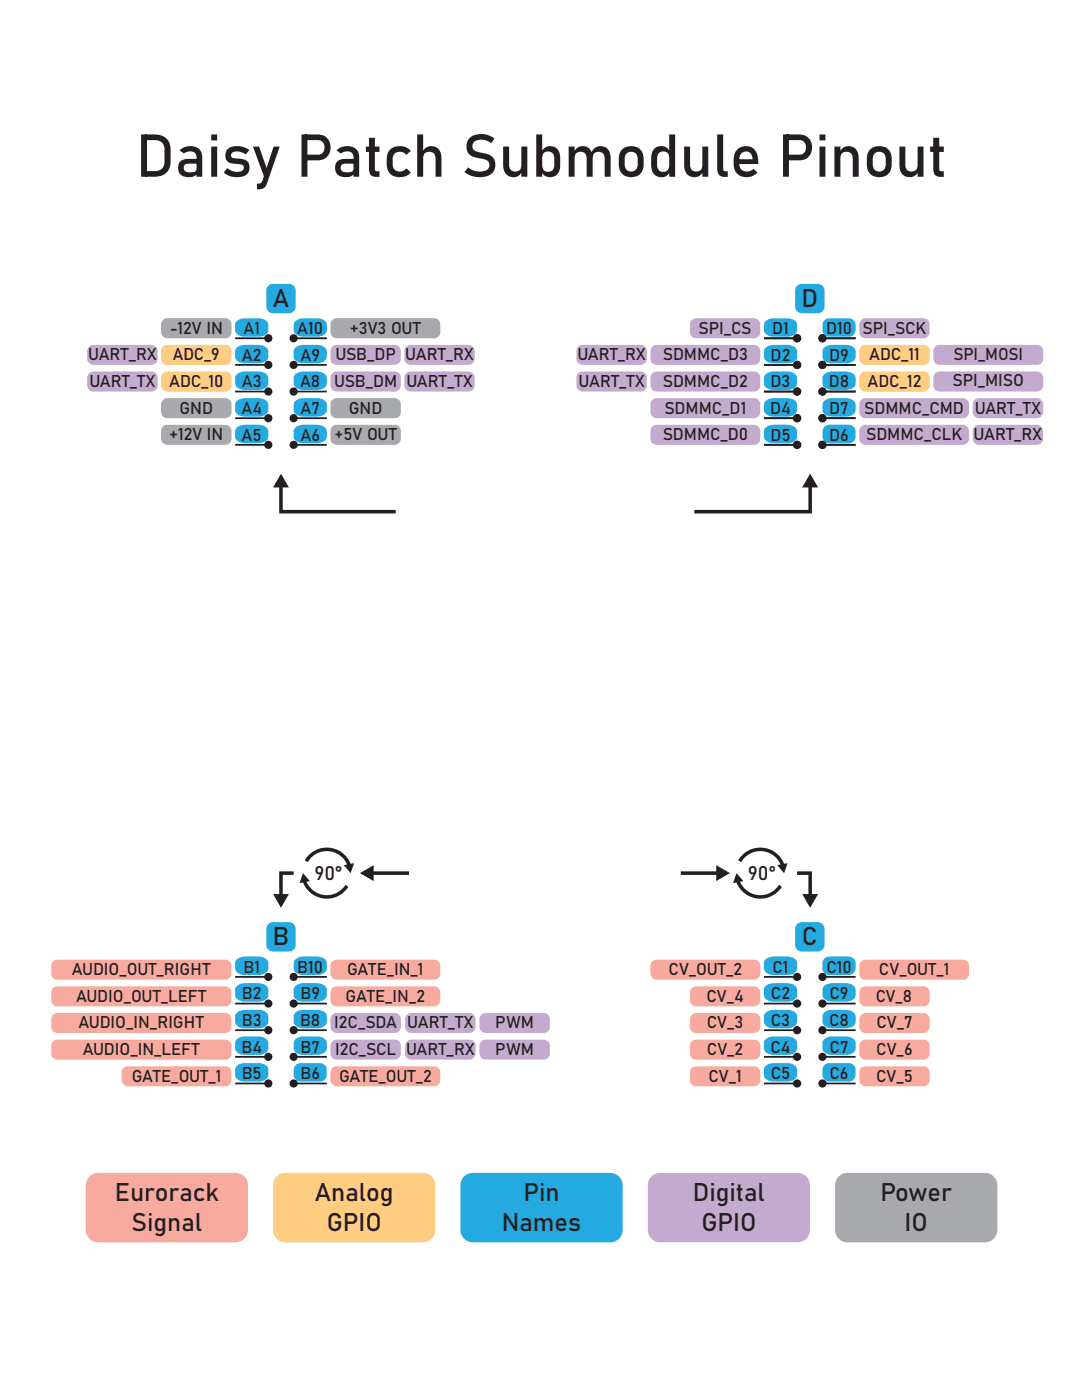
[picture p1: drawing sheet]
<svg xmlns="http://www.w3.org/2000/svg" width="216mm" height="279mm" viewBox="0 0 216 279" stroke-linecap="round" stroke-linejoin="round" font-family="sans-serif">
<!-- layer: Layer 1 -->
<path d="M24.8 213l.7-.2h19.5a1.23 1.23 0 0 1 1.2 1.2v1.6a1.23 1.23 0 0 1-1.2 1.2h-19.5a1.23 1.23 0 0 1-1.2-1.2v-2z" fill="#f8aa9f"/>
<g fill="#24aae1">
<path d="M58.9 191.5a2.28 2.28 0 0 1 1.7-.6h2.7a1.73 1.73 0 0 1 1.9 1.3v1.1a1.73 1.73 0 0 1-1.9 1.3h-2.7a1.73 1.73 0 0 1-2-1.3v-1.1z"/>
<path d="M58.9 85.4a2.29 2.29 0 0 1 1.6-.6h2.8a1.73 1.73 0 0 1 1.9 1.3v1.1a1.73 1.73 0 0 1-1.9 1.3h-2.8a1.73 1.73 0 0 1-1.9-1.3v-1.1z"/>
<path d="M58.9 80.1a2.29 2.29 0 0 1 1.6-.6h2.8a1.73 1.73 0 0 1 1.9 1.2v1.2a1.73 1.73 0 0 1-1.9 1.2h-2.8a1.73 1.73 0 0 1-1.9-1.2v-1.2z"/>
<path d="M58.9 74.8a2.29 2.29 0 0 1 1.6-.7h2.8a1.73 1.73 0 0 1 1.9 1.3v1.1a1.73 1.73 0 0 1-1.9 1.3h-2.8a1.73 1.73 0 0 1-1.9-1.3v-1.1z"/>
<path d="M58.9 69.5a2.29 2.29 0 0 1 1.6-.7h2.8a1.73 1.73 0 0 1 1.9 1.3v1.1a1.73 1.73 0 0 1-1.9 1.3h-2.8a1.73 1.73 0 0 1-1.9-1.3v-1.1z"/>
<path d="M58.9 64.1a2.28 2.28 0 0 1 1.6-.6h2.8a1.73 1.73 0 0 1 1.9 1.3v1.1a1.73 1.73 0 0 1-1.9 1.3h-2.8a1.73 1.73 0 0 1-1.9-1.3v-1.1z"/>
<path d="M47.2 85.4a2.29 2.29 0 0 1 1.7-.6h2.7a1.73 1.73 0 0 1 1.9 1.3v1.1a1.73 1.73 0 0 1-1.9 1.3h-2.7a1.73 1.73 0 0 1-2-1.3v-1.1z"/>
<path d="M47.2 80.1a2.29 2.29 0 0 1 1.7-.6h2.7a1.73 1.73 0 0 1 1.9 1.2v1.2a1.73 1.73 0 0 1-1.9 1.2h-2.7a1.73 1.73 0 0 1-2-1.2v-1.2z"/>
<path d="M47.2 74.8a2.29 2.29 0 0 1 1.7-.7h2.7a1.73 1.73 0 0 1 1.9 1.3v1.1a1.73 1.73 0 0 1-1.9 1.3h-2.7a1.73 1.73 0 0 1-2-1.3v-1.1z"/>
<path d="M47.2 69.5a2.29 2.29 0 0 1 1.7-.7h2.7a1.73 1.73 0 0 1 1.9 1.3v1.1a1.73 1.73 0 0 1-1.9 1.3h-2.7a1.73 1.73 0 0 1-2-1.3v-1.1z"/>
<path d="M47.2 64.1a2.29 2.29 0 0 1 1.7-.6h2.7a1.73 1.73 0 0 1 1.9 1.3v1.1a1.73 1.73 0 0 1-1.9 1.3h-2.7a1.73 1.73 0 0 1-2-1.3v-1.1z"/>
<path d="M53.7 56.9l.8-.3h3.2a1.35 1.35 0 0 1 1.3 1.4v3.2a1.35 1.35 0 0 1-1.3 1.3h-3.2a1.35 1.35 0 0 1-1.4-1.3v-3.2l.1-.4z"/>
<path d="M58.9 207.5a2.28 2.28 0 0 1 1.7-.7h2.7a1.73 1.73 0 0 1 1.9 1.3v1.1a1.73 1.73 0 0 1-1.9 1.3h-2.7a1.73 1.73 0 0 1-2-1.3v-1.1z"/>
<path d="M58.9 202.2a2.28 2.28 0 0 1 1.7-.7h2.7a1.73 1.73 0 0 1 1.9 1.3v1.1a1.73 1.73 0 0 1-1.9 1.3h-2.7a1.73 1.73 0 0 1-2-1.3v-1.1z"/>
<path d="M58.9 196.9a2.28 2.28 0 0 1 1.7-.7h2.7a1.73 1.73 0 0 1 1.9 1.3v1.1a1.73 1.73 0 0 1-1.9 1.3h-2.7a1.73 1.73 0 0 1-2-1.3v-1.1z"/>
<path d="M59.1 212.4l.8-.2h4a1.35 1.35 0 0 1 1.3 1.3 1.83 1.83 0 0 1-.9 2.3h-4.4a1.35 1.35 0 0 1-1.3-1.3 1.96 1.96 0 0 1 .5-2.1z"/>
<path d="M47.2 212.8a2.29 2.29 0 0 1 1.7-.6h2.7a1.73 1.73 0 0 1 1.9 1.2v1.2a1.73 1.73 0 0 1-1.9 1.2h-2.7a1.73 1.73 0 0 1-2-1.2v-1.2z"/>
<path d="M47.2 207.5a2.29 2.29 0 0 1 1.7-.7h2.7a1.73 1.73 0 0 1 1.9 1.3v1.1a1.73 1.73 0 0 1-1.9 1.3h-2.7a1.73 1.73 0 0 1-2-1.3v-1.1z"/>
<path d="M47.2 202.2a2.29 2.29 0 0 1 1.7-.7h2.7a1.73 1.73 0 0 1 1.9 1.3v1.1a1.73 1.73 0 0 1-1.9 1.3h-2.7a1.73 1.73 0 0 1-2-1.3v-1.1z"/>
<path d="M47.2 196.9a2.29 2.29 0 0 1 1.7-.7h2.7a1.73 1.73 0 0 1 1.9 1.3v1.1a1.73 1.73 0 0 1-1.9 1.3h-2.7a1.73 1.73 0 0 1-2-1.3v-1.1z"/>
<path d="M47.2 191.5a2.29 2.29 0 0 1 1.7-.6h2.7a1.73 1.73 0 0 1 1.9 1.3v1.1a1.73 1.73 0 0 1-1.9 1.3h-2.7a1.73 1.73 0 0 1-2-1.3v-1.1z"/>
<path d="M53.7 184.3l.8-.3h3.2a1.35 1.35 0 0 1 1.3 1.4v3.2a1.35 1.35 0 0 1-1.3 1.3h-3.2a1.35 1.35 0 0 1-1.4-1.3v-3.2l.1-.4z"/>
</g>
<g fill="#231f20">
<circle cx="53.5" cy="67.5" r=".82"/>
<circle cx="58.6" cy="67.5" r=".82"/>
<circle cx="53.5" cy="88.8" r=".82"/>
<circle cx="58.6" cy="88.8" r=".82"/>
<circle cx="53.5" cy="72.8" r=".82"/>
<circle cx="58.6" cy="72.8" r=".82"/>
<circle cx="53.5" cy="78.1" r=".82"/>
<circle cx="58.6" cy="78.1" r=".82"/>
<circle cx="53.5" cy="83.5" r=".82"/>
<circle cx="58.6" cy="83.5" r=".82"/>
</g>
<g fill="#24aae1">
<path d="M164.4 207.5a2.28 2.28 0 0 1 1.7-.7h2.7a1.73 1.73 0 0 1 1.9 1.3v1.1a1.73 1.73 0 0 1-1.9 1.3h-2.7a1.73 1.73 0 0 1-2-1.3v-1.1z"/>
<path d="M164.4 202.2a2.28 2.28 0 0 1 1.7-.7h2.7a1.73 1.73 0 0 1 1.9 1.3v1.1a1.73 1.73 0 0 1-1.9 1.3h-2.7a1.73 1.73 0 0 1-2-1.3v-1.1z"/>
<path d="M164.4 196.9a2.28 2.28 0 0 1 1.7-.7h2.7a1.73 1.73 0 0 1 1.9 1.3v1.1a1.73 1.73 0 0 1-1.9 1.3h-2.7a1.73 1.73 0 0 1-2-1.3v-1.1z"/>
<path d="M164.7 212.4l.8-.2h3.9a1.35 1.35 0 0 1 1.3 1.3 1.83 1.83 0 0 1-.9 2.3h-4.3a1.35 1.35 0 0 1-1.4-1.3 1.96 1.96 0 0 1 .6-2.1z"/>
<path d="M152.7 212.8a2.29 2.29 0 0 1 1.7-.6h2.7a1.73 1.73 0 0 1 2 1.2v1.2a1.73 1.73 0 0 1-2 1.2h-2.7a1.73 1.73 0 0 1-2-1.2v-1.2z"/>
<path d="M152.7 207.5a2.29 2.29 0 0 1 1.7-.7h2.7a1.73 1.73 0 0 1 2 1.3v1.1a1.73 1.73 0 0 1-2 1.3h-2.7a1.73 1.73 0 0 1-2-1.3v-1.1z"/>
<path d="M152.7 202.2a2.29 2.29 0 0 1 1.7-.7h2.7a1.73 1.73 0 0 1 2 1.3v1.1a1.73 1.73 0 0 1-2 1.3h-2.7a1.73 1.73 0 0 1-2-1.3v-1.1z"/>
<path d="M152.7 196.9a2.29 2.29 0 0 1 1.7-.7h2.7a1.73 1.73 0 0 1 2 1.3v1.1a1.73 1.73 0 0 1-2 1.3h-2.7a1.73 1.73 0 0 1-2-1.3v-1.1z"/>
<path d="M152.7 191.5a2.29 2.29 0 0 1 1.7-.6h2.7a1.73 1.73 0 0 1 2 1.3v1.1a1.73 1.73 0 0 1-2 1.3h-2.7a1.73 1.73 0 0 1-2-1.3v-1.1z"/>
<path d="M164.4 191.5l.6-.5 .5-.1h3.9a1.35 1.35 0 0 1 1.3 1.3 1.83 1.83 0 0 1-.9 2.3l-4.3 .1a1.35 1.35 0 0 1-1.4-1.4v-1z"/>
<path d="M159.2 184.3l.8-.3h3.2a1.35 1.35 0 0 1 1.3 1.4v3.2a1.35 1.35 0 0 1-1.3 1.3h-3.2a1.35 1.35 0 0 1-1.3-1.3v-3.2v-.4z"/>
</g>
<g fill="#231f20" stroke="#231f20" stroke-width=".35">
<path d="M46.9 67.5h6.6z"/>
<path d="M46.9 72.8h6.6z"/>
<path d="M46.9 78.1h6.6z"/>
<path d="M46.9 83.5h6.6z"/>
<path d="M46.9 88.8h6.6z"/>
<path d="M58.6 67.5h6.6z"/>
<path d="M58.6 72.8h6.6z"/>
<path d="M58.6 78.1h6.6z"/>
<path d="M58.6 83.5h6.6z"/>
<path d="M58.6 88.8h6.6z"/>
</g>
<g fill="#231f20">
<circle cx="159.1" cy="67.5" r=".82"/>
<circle cx="164.1" cy="67.5" r=".82"/>
<circle cx="159.1" cy="88.8" r=".82"/>
<circle cx="164.1" cy="88.8" r=".82"/>
<circle cx="159.1" cy="72.8" r=".82"/>
<circle cx="164.1" cy="72.8" r=".82"/>
<circle cx="159.1" cy="78.1" r=".82"/>
<circle cx="164.1" cy="78.1" r=".82"/>
<circle cx="159.1" cy="83.5" r=".82"/>
<circle cx="164.1" cy="83.5" r=".82"/>
</g>
<g fill="#231f20" stroke="#231f20" stroke-width=".35">
<path d="M152.4 67.5h6.7z"/>
<path d="M152.4 72.8h6.7z"/>
<path d="M152.4 78.1h6.7z"/>
<path d="M152.4 83.5h6.7z"/>
<path d="M152.4 88.8h6.7z"/>
<path d="M164.1 67.5h6.6z"/>
<path d="M164.1 72.8h6.6z"/>
<path d="M164.1 78.1h6.6z"/>
<path d="M164.1 83.5h6.6z"/>
<path d="M164.1 88.8h6.6z"/>
</g>
<g fill="#231f20">
<circle cx="159.1" cy="67.5" r=".82"/>
<circle cx="164.1" cy="67.5" r=".82"/>
<circle cx="159.1" cy="88.8" r=".82"/>
<circle cx="164.1" cy="88.8" r=".82"/>
<circle cx="159.1" cy="72.8" r=".82"/>
<circle cx="164.1" cy="72.8" r=".82"/>
<circle cx="159.1" cy="78.1" r=".82"/>
<circle cx="164.1" cy="78.1" r=".82"/>
<circle cx="159.1" cy="83.5" r=".82"/>
<circle cx="164.1" cy="83.5" r=".82"/>
</g>
<g fill="#24aae1">
<path d="M164.4 80.1a2.28 2.28 0 0 1 1.7-.6h2.7a1.73 1.73 0 0 1 1.9 1.2v1.2a1.73 1.73 0 0 1-1.9 1.2h-2.7a1.73 1.73 0 0 1-2-1.2v-1.2z"/>
<path d="M164.4 74.8a2.28 2.28 0 0 1 1.7-.7h2.7a1.73 1.73 0 0 1 1.9 1.3v1.1a1.73 1.73 0 0 1-1.9 1.3h-2.7a1.73 1.73 0 0 1-2-1.3v-1.1z"/>
<path d="M164.4 69.5a2.28 2.28 0 0 1 1.7-.7h2.7a1.73 1.73 0 0 1 1.9 1.3v1.1a1.73 1.73 0 0 1-1.9 1.3h-2.7a1.73 1.73 0 0 1-2-1.3v-1.1z"/>
<path d="M164.7 85l.8-.2h3.9a1.35 1.35 0 0 1 1.3 1.3 1.83 1.83 0 0 1-.9 2.3l-4.3 .1a1.35 1.35 0 0 1-1.4-1.4 1.96 1.96 0 0 1 .6-2.1z"/>
<path d="M152.7 85.4a2.29 2.29 0 0 1 1.7-.6h2.7a1.73 1.73 0 0 1 2 1.3v1.1a1.73 1.73 0 0 1-2 1.3h-2.7a1.73 1.73 0 0 1-2-1.3v-1.1z"/>
<path d="M152.7 80.1a2.29 2.29 0 0 1 1.7-.6h2.7a1.73 1.73 0 0 1 2 1.2v1.2a1.73 1.73 0 0 1-2 1.2h-2.7a1.73 1.73 0 0 1-2-1.2v-1.2z"/>
<path d="M152.7 74.8a2.29 2.29 0 0 1 1.7-.7h2.7a1.73 1.73 0 0 1 2 1.3v1.1a1.73 1.73 0 0 1-2 1.3h-2.7a1.73 1.73 0 0 1-2-1.3v-1.1z"/>
<path d="M152.7 69.5a2.29 2.29 0 0 1 1.7-.7h2.7a1.73 1.73 0 0 1 2 1.3v1.1a1.73 1.73 0 0 1-2 1.3h-2.7a1.73 1.73 0 0 1-2-1.3v-1.1z"/>
<path d="M152.7 64.1a2.29 2.29 0 0 1 1.7-.6h2.7a1.73 1.73 0 0 1 2 1.3v1.1a1.73 1.73 0 0 1-2 1.3h-2.7a1.73 1.73 0 0 1-2-1.3v-1.1z"/>
<path d="M164.4 64.1l.6-.5 .5-.1h3.9a1.35 1.35 0 0 1 1.3 1.4 1.83 1.83 0 0 1-.9 2.2l-4.3 .1a1.35 1.35 0 0 1-1.4-1.3v-1z"/>
<path d="M159.2 56.9l.8-.3h3.2a1.35 1.35 0 0 1 1.3 1.4v3.2a1.35 1.35 0 0 1-1.3 1.3h-3.2a1.35 1.35 0 0 1-1.3-1.3v-3.2v-.4z"/>
</g>
<g fill="#231f20" stroke="#231f20" stroke-width=".35">
<path d="M152.4 67.5h6.7z"/>
<path d="M152.4 72.8h6.7z"/>
<path d="M152.4 78.1h6.7z"/>
<path d="M152.4 83.5h6.7z"/>
<path d="M152.4 88.8h6.7z"/>
<path d="M164.1 67.5h6.6z"/>
<path d="M164.1 72.8h6.6z"/>
<path d="M164.1 78.1h6.6z"/>
<path d="M164.1 83.5h6.6z"/>
<path d="M164.1 88.8h6.6z"/>
</g>
<g fill="#231f20">
<circle cx="53.5" cy="195" r=".82"/>
<circle cx="58.6" cy="195" r=".82"/>
<circle cx="53.5" cy="216.2" r=".82"/>
<circle cx="58.6" cy="216.2" r=".82"/>
<circle cx="53.5" cy="200.3" r=".82"/>
<circle cx="58.6" cy="200.3" r=".82"/>
<circle cx="53.5" cy="205.6" r=".82"/>
<circle cx="58.6" cy="205.6" r=".82"/>
<circle cx="53.5" cy="210.9" r=".82"/>
<circle cx="58.6" cy="210.9" r=".82"/>
</g>
<g fill="#231f20" stroke="#231f20" stroke-width=".35">
<path d="M46.9 195h6.6z"/>
<path d="M46.9 200.3h6.6z"/>
<path d="M46.9 205.6h6.6z"/>
<path d="M46.9 210.9h6.6z"/>
<path d="M46.9 216.2h6.6z"/>
<path d="M58.6 195h6.6z"/>
<path d="M58.6 200.3h6.6z"/>
<path d="M58.6 205.6h6.6z"/>
<path d="M58.6 210.9h6.6z"/>
<path d="M58.6 216.2h6.6z"/>
</g>
<g fill="#231f20">
<circle cx="159.1" cy="195" r=".82"/>
<circle cx="164.1" cy="195" r=".82"/>
<circle cx="159.1" cy="216.2" r=".82"/>
<circle cx="164.1" cy="216.2" r=".82"/>
<circle cx="159.1" cy="200.3" r=".82"/>
<circle cx="164.1" cy="200.3" r=".82"/>
<circle cx="159.1" cy="205.6" r=".82"/>
<circle cx="164.1" cy="205.6" r=".82"/>
<circle cx="159.1" cy="210.9" r=".82"/>
<circle cx="164.1" cy="210.9" r=".82"/>
</g>
<g fill="#231f20" stroke="#231f20" stroke-width=".35">
<path d="M152.4 195h6.7z"/>
<path d="M152.4 200.3h6.7z"/>
<path d="M152.4 205.6h6.7z"/>
<path d="M152.4 210.9h6.7z"/>
<path d="M152.4 216.2h6.7z"/>
<path d="M164.1 195h6.6z"/>
<path d="M164.1 200.3h6.6z"/>
<path d="M164.1 205.6h6.6z"/>
<path d="M164.1 210.9h6.6z"/>
<path d="M164.1 216.2h6.6z"/>
</g>
<path d="M61.1 171.9a4.8 4.8 0 0 1 4.6-2.4 4.8 4.8 0 0 1 4 3.3" fill="none" stroke="#231f20" stroke-width=".71" stroke-linecap="butt"/>
<path d="M68.6 172.7l2.1-.4-.7 2z" fill="#231f20"/>
<path d="M60.7 175.8a4.8 4.8 0 0 0 3.9 3.2 4.8 4.8 0 0 0 4.6-2.2" fill="none" stroke="#231f20" stroke-width=".71" stroke-linecap="butt"/>
<path d="M60.5 174.3l1.3 1.6-2 .3z" fill="#231f20"/>
<path d="M58.6 174.3h-2.5v4.6" fill="none" stroke="#231f20" stroke-width=".71" stroke-linecap="butt"/>
<path d="M54.5 178.4h3.1l-1.5 2.8z" fill="#231f20"/>
<path d="M147.6 171.9a4.8 4.8 0 0 1 4.6-2.4 4.8 4.8 0 0 1 4 3.3" fill="none" stroke="#231f20" stroke-width=".71" stroke-linecap="butt"/>
<path d="M155.1 172.7l2.1-.4-.7 2z" fill="#231f20"/>
<path d="M147.2 175.8a4.8 4.8 0 0 0 3.9 3.2 4.8 4.8 0 0 0 4.6-2.2" fill="none" stroke="#231f20" stroke-width=".71" stroke-linecap="butt"/>
<path d="M147 174.3l1.3 1.6-2 .3z" fill="#231f20"/>
<path d="M159.1 174.3h2.6v4.6" fill="none" stroke="#231f20" stroke-width=".71" stroke-linecap="butt"/>
<path d="M160.1 178.4h3.1l-1.5 2.8z" fill="#231f20"/>
<path d="M56.1 96.8v5.3h22.9" fill="none" stroke="#231f20" stroke-width=".71" stroke-linecap="butt"/>
<path d="M56.1 94.5l1.5 2.8h-3.1z" fill="#231f20"/>
<path d="M161.7 96.8v5.3h-23.1" fill="none" stroke="#231f20" stroke-width=".71" stroke-linecap="butt"/>
<path d="M161.7 94.5l1.5 2.8h-3.1z" fill="#231f20"/>
<path d="M32.4 64l.6-.4 .4-.1h11.6a1.23 1.23 0 0 1 1.2 1.2v1.6a1.23 1.23 0 0 1-1.2 1.2h-11.6a1.23 1.23 0 0 1-1.3-1.2v-1.6z" fill="#a8a9ad"/>
<g fill="#c5aad0">
<path d="M17.6 69.3l.6-.4 .4-.1h11.6a1.23 1.23 0 0 1 1.3 1.3v1.5a1.23 1.23 0 0 1-1.3 1.2h-11.6a1.23 1.23 0 0 1-1.2-1.2v-1.5z"/>
<path d="M17.6 74.6l.6-.4 .4-.1h11.6a1.23 1.23 0 0 1 1.3 1.3v1.5a1.23 1.23 0 0 1-1.3 1.2h-11.6a1.23 1.23 0 0 1-1.2-1.2v-1.5z"/>
</g>
<g fill="#a8a9ad">
<path d="M32.4 80l.6-.5h.4h11.6a1.23 1.23 0 0 1 1.2 1.2v1.5a1.23 1.23 0 0 1-1.2 1.3h-11.6a1.23 1.23 0 0 1-1.3-1.3v-1.5z"/>
<path d="M32.4 85.3l.6-.5h.4h11.6a1.23 1.23 0 0 1 1.2 1.2v1.5a1.23 1.23 0 0 1-1.2 1.3h-11.6a1.23 1.23 0 0 1-1.3-1.3v-1.5z"/>
<path d="M66.4 63.7l.8-.2h19.4a1.23 1.23 0 0 1 1.3 1.2v1.6a1.23 1.23 0 0 1-1.3 1.2h-19.4a1.23 1.23 0 0 1-1.3-1.2l.1-1.9z"/>
</g>
<g fill="#c5aad0">
<path d="M66.2 69.3l.6-.4 .4-.1h11.6a1.23 1.23 0 0 1 1.2 1.3v1.5a1.23 1.23 0 0 1-1.2 1.2h-11.6a1.23 1.23 0 0 1-1.3-1.2v-1.5z"/>
<path d="M66.2 74.6l.6-.4 .4-.1h11.6a1.23 1.23 0 0 1 1.2 1.3v1.5a1.23 1.23 0 0 1-1.2 1.2h-11.6a1.23 1.23 0 0 1-1.3-1.2v-1.5z"/>
</g>
<g fill="#a8a9ad">
<path d="M66.2 80l.6-.5h.4h11.6a1.23 1.23 0 0 1 1.2 1.2v1.5a1.23 1.23 0 0 1-1.2 1.3h-11.6a1.23 1.23 0 0 1-1.3-1.3v-1.5z"/>
<path d="M66.2 85.3l.6-.5h.4h11.6a1.23 1.23 0 0 1 1.2 1.2v1.5a1.23 1.23 0 0 1-1.2 1.3h-11.6a1.23 1.23 0 0 1-1.3-1.3v-1.5z"/>
</g>
<g fill="#fecd82">
<path d="M32.4 69.3l.6-.4 .4-.1h11.6a1.23 1.23 0 0 1 1.2 1.3v1.5a1.23 1.23 0 0 1-1.2 1.2h-11.6a1.23 1.23 0 0 1-1.3-1.2v-1.5z"/>
<path d="M32.4 74.6l.6-.4 .4-.1h11.6a1.23 1.23 0 0 1 1.2 1.3v1.5a1.23 1.23 0 0 1-1.2 1.2h-11.6a1.23 1.23 0 0 1-1.3-1.2v-1.5z"/>
</g>
<g fill="#c5aad0">
<path d="M80.9 69.3l.6-.4 .4-.1h11.6a1.23 1.23 0 0 1 1.2 1.3v1.5a1.23 1.23 0 0 1-1.2 1.2h-11.6a1.23 1.23 0 0 1-1.2-1.2v-1.5z"/>
<path d="M80.9 74.6l.6-.4 .4-.1h11.6a1.23 1.23 0 0 1 1.2 1.3v1.5a1.23 1.23 0 0 1-1.2 1.2h-11.6a1.23 1.23 0 0 1-1.2-1.2v-1.5z"/>
<path d="M171.7 85.3l.6-.5h.4h19.4a1.23 1.23 0 0 1 1.3 1.2v1.5a1.23 1.23 0 0 1-1.3 1.3h-19.4a1.23 1.23 0 0 1-1.2-1.3v-1.5z"/>
<path d="M137.9 64l.6-.4 .4-.1h11.6a1.23 1.23 0 0 1 1.2 1.2v1.6a1.23 1.23 0 0 1-1.2 1.2h-11.6a1.23 1.23 0 0 1-1.2-1.2v-1.6z"/>
<path d="M130 69.3l.6-.4 .4-.1h19.5a1.23 1.23 0 0 1 1.2 1.3v1.5a1.23 1.23 0 0 1-1.2 1.2h-19.5a1.23 1.23 0 0 1-1.2-1.2v-1.5z"/>
<path d="M130 74.6l.6-.4 .4-.1h19.5a1.23 1.23 0 0 1 1.2 1.3v1.5a1.23 1.23 0 0 1-1.2 1.2h-19.5a1.23 1.23 0 0 1-1.2-1.2v-1.5z"/>
<path d="M130 80l.6-.5h.4h19.5a1.23 1.23 0 0 1 1.2 1.2v1.5a1.23 1.23 0 0 1-1.2 1.3h-19.5a1.23 1.23 0 0 1-1.2-1.3v-1.5z"/>
<path d="M130 85.3l.6-.5h.4h19.5a1.23 1.23 0 0 1 1.2 1.2v1.5a1.23 1.23 0 0 1-1.2 1.3h-19.5a1.23 1.23 0 0 1-1.2-1.3v-1.5z"/>
<path d="M171.7 64l.6-.4 .4-.1h11.6a1.23 1.23 0 0 1 1.2 1.2v1.6a1.23 1.23 0 0 1-1.2 1.2h-11.6a1.23 1.23 0 0 1-1.2-1.2v-1.6z"/>
<path d="M186.5 69.3l.6-.4 .4-.1h19.4a1.23 1.23 0 0 1 1.3 1.3v1.5a1.23 1.23 0 0 1-1.3 1.2h-19.4a1.23 1.23 0 0 1-1.3-1.2v-1.5z"/>
<path d="M186.5 74.6l.6-.4 .4-.1h19.4a1.23 1.23 0 0 1 1.3 1.3v1.5a1.23 1.23 0 0 1-1.3 1.2h-19.4a1.23 1.23 0 0 1-1.3-1.2v-1.5z"/>
<path d="M171.7 80l.6-.5h.4h19.4a1.23 1.23 0 0 1 1.3 1.2v1.5a1.23 1.23 0 0 1-1.3 1.3h-19.4a1.23 1.23 0 0 1-1.2-1.3v-1.5z"/>
<path d="M115.3 69.3l.6-.4 .4-.1h11.5a1.23 1.23 0 0 1 1.3 1.3v1.5a1.23 1.23 0 0 1-1.3 1.2h-11.5a1.23 1.23 0 0 1-1.3-1.2v-1.5z"/>
<path d="M115.3 74.6l.6-.4 .4-.1h11.5a1.23 1.23 0 0 1 1.3 1.3v1.5a1.23 1.23 0 0 1-1.3 1.2h-11.5a1.23 1.23 0 0 1-1.3-1.2v-1.5z"/>
</g>
<g fill="#fecd82">
<path d="M171.7 69.3l.6-.4 .4-.1h11.6a1.23 1.23 0 0 1 1.2 1.3v1.5a1.23 1.23 0 0 1-1.2 1.2h-11.6a1.23 1.23 0 0 1-1.2-1.2v-1.5z"/>
<path d="M171.7 74.6l.6-.4 .4-.1h11.6a1.23 1.23 0 0 1 1.2 1.3v1.5a1.23 1.23 0 0 1-1.2 1.2h-11.6a1.23 1.23 0 0 1-1.2-1.2v-1.5z"/>
</g>
<g fill="#c5aad0">
<path d="M194.3 80l.6-.5h.4h11.6a1.23 1.23 0 0 1 1.2 1.2v1.5a1.23 1.23 0 0 1-1.2 1.3h-11.6a1.23 1.23 0 0 1-1.2-1.3v-1.5z"/>
<path d="M194.3 85.3l.6-.5h.4h11.6a1.23 1.23 0 0 1 1.2 1.2v1.5a1.23 1.23 0 0 1-1.2 1.3h-11.6a1.23 1.23 0 0 1-1.2-1.3v-1.5z"/>
<path d="M66.2 208l.6-.5h.4h11.6a1.23 1.23 0 0 1 1.2 1.2v1.5a1.23 1.23 0 0 1-1.2 1.3h-11.6a1.23 1.23 0 0 1-1.3-1.3v-1.5z"/>
<path d="M66.2 202.7l.6-.5h.4h11.6a1.23 1.23 0 0 1 1.2 1.2v1.5a1.23 1.23 0 0 1-1.2 1.3h-11.6a1.23 1.23 0 0 1-1.3-1.3v-1.5z"/>
</g>
<g fill="#f8aa9f">
<path d="M10.7 191.8l.7-.3h33.6a1.23 1.23 0 0 1 1.2 1.3v1.5a1.23 1.23 0 0 1-1.2 1.2h-33.6a1.23 1.23 0 0 1-1.2-1.2l.1-1.9z"/>
<path d="M10.7 197.1l.7-.3h33.6a1.23 1.23 0 0 1 1.2 1.3v1.5a1.23 1.23 0 0 1-1.2 1.2h-33.6a1.23 1.23 0 0 1-1.2-1.2l.1-1.9z"/>
<path d="M10.7 202.4l.7-.2h33.6a1.23 1.23 0 0 1 1.2 1.2v1.5a1.23 1.23 0 0 1-1.2 1.3h-33.6a1.23 1.23 0 0 1-1.2-1.3l.1-1.9z"/>
<path d="M10.7 207.7l.7-.2h33.6a1.23 1.23 0 0 1 1.2 1.2v1.5a1.23 1.23 0 0 1-1.2 1.3h-33.6a1.23 1.23 0 0 1-1.2-1.3l.1-1.9z"/>
<path d="M66.4 191.8l.8-.3h19.4a1.23 1.23 0 0 1 1.3 1.3v1.5a1.23 1.23 0 0 1-1.3 1.2h-19.4a1.23 1.23 0 0 1-1.3-1.2l.1-1.9z"/>
<path d="M66.4 197.1l.8-.3h19.4a1.23 1.23 0 0 1 1.3 1.3v1.5a1.23 1.23 0 0 1-1.3 1.2h-19.4a1.23 1.23 0 0 1-1.3-1.2l.1-1.9z"/>
</g>
<g fill="#c5aad0">
<path d="M81.1 202.7l.6-.5h.4h11.6a1.23 1.23 0 0 1 1.2 1.2v1.5a1.23 1.23 0 0 1-1.2 1.3h-11.6a1.23 1.23 0 0 1-1.3-1.3v-1.5z"/>
<path d="M81.1 208l.6-.5h.4h11.6a1.23 1.23 0 0 1 1.2 1.2v1.5a1.23 1.23 0 0 1-1.2 1.3h-11.6a1.23 1.23 0 0 1-1.3-1.3v-1.5z"/>
</g>
<path d="M66.4 213l.8-.2h19.4a1.23 1.23 0 0 1 1.3 1.2v1.6a1.23 1.23 0 0 1-1.3 1.2h-19.4a1.23 1.23 0 0 1-1.3-1.2l.1-2z" fill="#f8aa9f"/>
<g fill="#c5aad0">
<path d="M95.9 202.7l.6-.5h.4h11.6a1.23 1.23 0 0 1 1.2 1.2v1.5a1.23 1.23 0 0 1-1.2 1.3h-11.6a1.23 1.23 0 0 1-1.2-1.3v-1.5z"/>
<path d="M95.9 208l.6-.5h.4h11.6a1.23 1.23 0 0 1 1.2 1.2v1.5a1.23 1.23 0 0 1-1.2 1.3h-11.6a1.23 1.23 0 0 1-1.2-1.3v-1.5z"/>
</g>
<g fill="#f8aa9f">
<path d="M171.7 213.3l.6-.4 .4-.1h11.6a1.23 1.23 0 0 1 1.2 1.2v1.6a1.23 1.23 0 0 1-1.2 1.2h-11.6a1.23 1.23 0 0 1-1.2-1.2v-1.6z"/>
<path d="M130 192l.6-.4 .4-.1h19.5a1.23 1.23 0 0 1 1.2 1.3v1.5a1.23 1.23 0 0 1-1.2 1.2h-19.5a1.23 1.23 0 0 1-1.2-1.2v-1.5z"/>
<path d="M138.2 197.1l.7-.3h11.6a1.23 1.23 0 0 1 1.2 1.3v1.5a1.23 1.23 0 0 1-1.2 1.2h-11.6a1.23 1.23 0 0 1-1.2-1.2v-1.9z"/>
<path d="M138.2 202.4l.7-.2h11.6a1.23 1.23 0 0 1 1.2 1.2v1.5a1.23 1.23 0 0 1-1.2 1.3h-11.6a1.23 1.23 0 0 1-1.2-1.3v-1.9z"/>
<path d="M138.2 207.7l.7-.2h11.6a1.23 1.23 0 0 1 1.2 1.2v1.5a1.23 1.23 0 0 1-1.2 1.3h-11.6a1.23 1.23 0 0 1-1.2-1.3v-1.9z"/>
<path d="M138.2 213l.7-.2h11.6a1.23 1.23 0 0 1 1.2 1.2v1.6a1.23 1.23 0 0 1-1.2 1.2h-11.6a1.23 1.23 0 0 1-1.2-1.2v-2z"/>
<path d="M172 191.8l.7-.3h19.4a1.23 1.23 0 0 1 1.3 1.3v1.5a1.23 1.23 0 0 1-1.3 1.2h-19.4a1.23 1.23 0 0 1-1.2-1.2v-1.9z"/>
<path d="M171.7 197.4l.6-.5 .4-.1h11.6a1.23 1.23 0 0 1 1.2 1.3v1.5a1.23 1.23 0 0 1-1.2 1.2h-11.6a1.23 1.23 0 0 1-1.2-1.2v-1.5z"/>
<path d="M171.7 202.7l.6-.5h.4h11.6a1.23 1.23 0 0 1 1.2 1.2v1.5a1.23 1.23 0 0 1-1.2 1.3h-11.6a1.23 1.23 0 0 1-1.2-1.3v-1.5z"/>
<path d="M171.7 208l.6-.5h.4h11.6a1.23 1.23 0 0 1 1.2 1.2v1.5a1.23 1.23 0 0 1-1.2 1.3h-11.6a1.23 1.23 0 0 1-1.2-1.3v-1.5z"/>
</g>
<path d="M74.1 174.3h7.5" fill="none" stroke="#231f20" stroke-width=".71" stroke-linecap="butt"/>
<path d="M71.8 174.3l2.8-1.6v3.1z" fill="#231f20"/>
<path d="M135.8 174.3h7.6" fill="none" stroke="#231f20" stroke-width=".71" stroke-linecap="butt"/>
<path d="M142.9 172.7l2.8 1.6-2.8 1.5z" fill="#231f20"/>
<path d="M17.7 235a2.46 2.46 0 0 1 1.9-.9h27.4a2.46 2.46 0 0 1 2.5 2.4v9a2.46 2.46 0 0 1-2.5 2.4h-27.4a2.46 2.46 0 0 1-2.5-2.4v-9l.1-.5z" fill="#f8aa9f"/>
<path d="M55 235a2.46 2.46 0 0 1 2-.9h27.4a2.46 2.46 0 0 1 2.5 2.4v9a2.46 2.46 0 0 1-2.5 2.4h-27.4a2.46 2.46 0 0 1-2.5-2.4v-9l.1-.5z" fill="#fecd82"/>
<path d="M130.2 234.6l1-.5h.5h27.5a2.46 2.46 0 0 1 2.4 2.4v9a2.46 2.46 0 0 1-2.4 2.4h-27.5a2.46 2.46 0 0 1-2.4-2.4v-9a2.46 2.46 0 0 1 .9-1.9z" fill="#c5aad0"/>
<path d="M167.6 234.6l.9-.5h.6h27.4a2.46 2.46 0 0 1 2.5 2.4v9a2.46 2.46 0 0 1-2.5 2.4h-27.4a2.46 2.46 0 0 1-2.5-2.4v-9a2.46 2.46 0 0 1 1-1.9z" fill="#a8a9ad"/>
<path d="M92.4 235a2.46 2.46 0 0 1 1.9-.9h27.5a2.46 2.46 0 0 1 2.4 2.4v9a2.46 2.46 0 0 1-2.4 2.4h-27.5a2.46 2.46 0 0 1-2.4-2.4v-9v-.5z" fill="#24aae1"/>
<text font-size="11.9" fill="#231f20" x="27.1" y="35.3">Daisy Patch Submodule Pinout</text>
<g font-size="5.1" fill="#231f20">
<text x="54.4" y="61.2">A</text>
<text x="159.9" y="61.2">D</text>
<text x="54.4" y="188.7">B</text>
<text x="160" y="188.7">C</text>
<text x="22.9" y="239.7">Eurorack</text>
<text x="62.8" y="239.7">Analog</text>
<text x="104.4" y="239.7">Pin</text>
<text x="138.2" y="239.7">Digital</text>
<text x="175.7" y="239.7">Power</text>
<text x="26.3" y="245.7">Signal</text>
<text x="65.2" y="245.7">GPIO</text>
<text x="100.1" y="245.7">Names</text>
<text x="140" y="245.7">GPIO</text>
<text x="180.5" y="245.7">IO</text>
</g>
<g font-size="3.9" fill="#231f20">
<text x="62.8" y="175.7">90°</text>
<text x="149.3" y="175.7">90°</text>
</g>
<g font-size="3.4" fill="#231f20">
<text x="17.6" y="71.9">UART_RX</text>
<text x="33.9" y="66.6">-12V IN</text>
<text x="34.5" y="71.9">ADC_9</text>
<text x="48.6" y="66.7">A1</text>
<text x="59.3" y="66.7">A10</text>
<text x="66.9" y="71.9">USB_DP UART_RX</text>
<text x="69.8" y="66.6">+3V3 OUT</text>
<text x="115.2" y="71.9">UART_RX</text>
<text x="132.3" y="71.9">SDMMC_D3</text>
<text x="139.4" y="66.6">SPI_CS</text>
<text x="154.1" y="66.7">D1</text>
<text x="164.8" y="66.7">D10 SPI_SCK</text>
<text x="173.4" y="71.9">ADC_11</text>
<text x="190.2" y="71.8">SPI_MOSI</text>
<text x="17.8" y="77.2">UART_TX</text>
<text x="33.7" y="77.2">ADC_10</text>
<text x="48.2" y="77.3">A3</text>
<text x="48.3" y="72">A2</text>
<text x="59.9" y="77.3">A8</text>
<text x="59.9" y="72">A9</text>
<text x="66.7" y="77.2">USB_DM UART_TX</text>
<text x="115.4" y="77.2">UART_TX</text>
<text x="132.3" y="77.2">SDMMC_D2</text>
<text x="153.8" y="77.3">D3</text>
<text x="153.8" y="72">D2</text>
<text x="165.4" y="77.3">D8</text>
<text x="165.5" y="72">D9</text>
<text x="173.1" y="77.2">ADC_12</text>
<text x="190.1" y="77.1">SPI_MISO</text>
<text x="35.8" y="82.6">GND</text>
<text x="48.2" y="82.6">A4</text>
<text x="60" y="82.6">A7</text>
<text x="69.6" y="82.6">GND</text>
<text x="132.6" y="82.6">SDMMC_D1</text>
<text x="153.7" y="82.6">D4</text>
<text x="165.5" y="82.6">D7</text>
<text x="172.5" y="82.6">SDMMC_CMD UART_TX</text>
<text x="33.8" y="87.9">+12V IN</text>
<text x="48.2" y="88">A5</text>
<text x="59.9" y="87.9">A6</text>
<text x="66.7" y="87.9">+5V OUT</text>
<text x="132.2" y="87.9">SDMMC_D0</text>
<text x="153.7" y="88">D5</text>
<text x="165.5" y="87.9">D6</text>
<text x="172.8" y="87.9">SDMMC_CLK UART_RX</text>
<text x="14.3" y="194.6">AUDIO_OUT_RIGHT</text>
<text x="48.6" y="194.1">B1</text>
<text x="59.3" y="194.1">B10</text>
<text x="69.3" y="194.6">GATE_IN_1</text>
<text x="133.4" y="194.6">CV_OUT_2</text>
<text x="154.1" y="194.1">C1</text>
<text x="164.9" y="194.1">C10</text>
<text x="175.4" y="194.6">CV_OUT_1</text>
<text x="15.2" y="199.9">AUDIO_OUT_LEFT</text>
<text x="48.3" y="199.5">B2</text>
<text x="60" y="199.5">B9</text>
<text x="69" y="199.9">GATE_IN_2</text>
<text x="141" y="199.9">CV_4</text>
<text x="153.8" y="199.5">C2</text>
<text x="165.5" y="199.5">C9</text>
<text x="174.7" y="199.9">CV_8</text>
<text x="15.7" y="205.3">AUDIO_IN_RIGHT</text>
<text x="48.3" y="204.8">B3</text>
<text x="59.9" y="204.8">B8</text>
<text x="66.7" y="205.3">I2C_SDA UART_TX</text>
<text x="98.8" y="205.3">PWM</text>
<text x="141" y="205.3">CV_3</text>
<text x="153.8" y="204.8">C3</text>
<text x="165.4" y="204.8">C8</text>
<text x="174.9" y="205.3">CV_7</text>
<text x="16.5" y="210.6">AUDIO_IN_LEFT</text>
<text x="26.3" y="215.9">GATE_OUT_1</text>
<text x="48.2" y="210.1">B4</text>
<text x="48.2" y="215.4">B5</text>
<text x="60" y="215.4">B6</text>
<text x="60" y="210.1">B7</text>
<text x="66.9" y="210.6">I2C_SCL UART_RX</text>
<text x="67.6" y="215.9">GATE_OUT_2</text>
<text x="98.8" y="210.6">PWM</text>
<text x="141.1" y="210.6">CV_2</text>
<text x="141.4" y="215.9">CV_1</text>
<text x="153.7" y="210.1">C4</text>
<text x="153.8" y="215.4">C5</text>
<text x="165.5" y="215.4">C6</text>
<text x="165.5" y="210.1">C7</text>
<text x="174.8" y="215.9">CV_5</text>
<text x="174.9" y="210.6">CV_6</text>
</g>
</svg>
